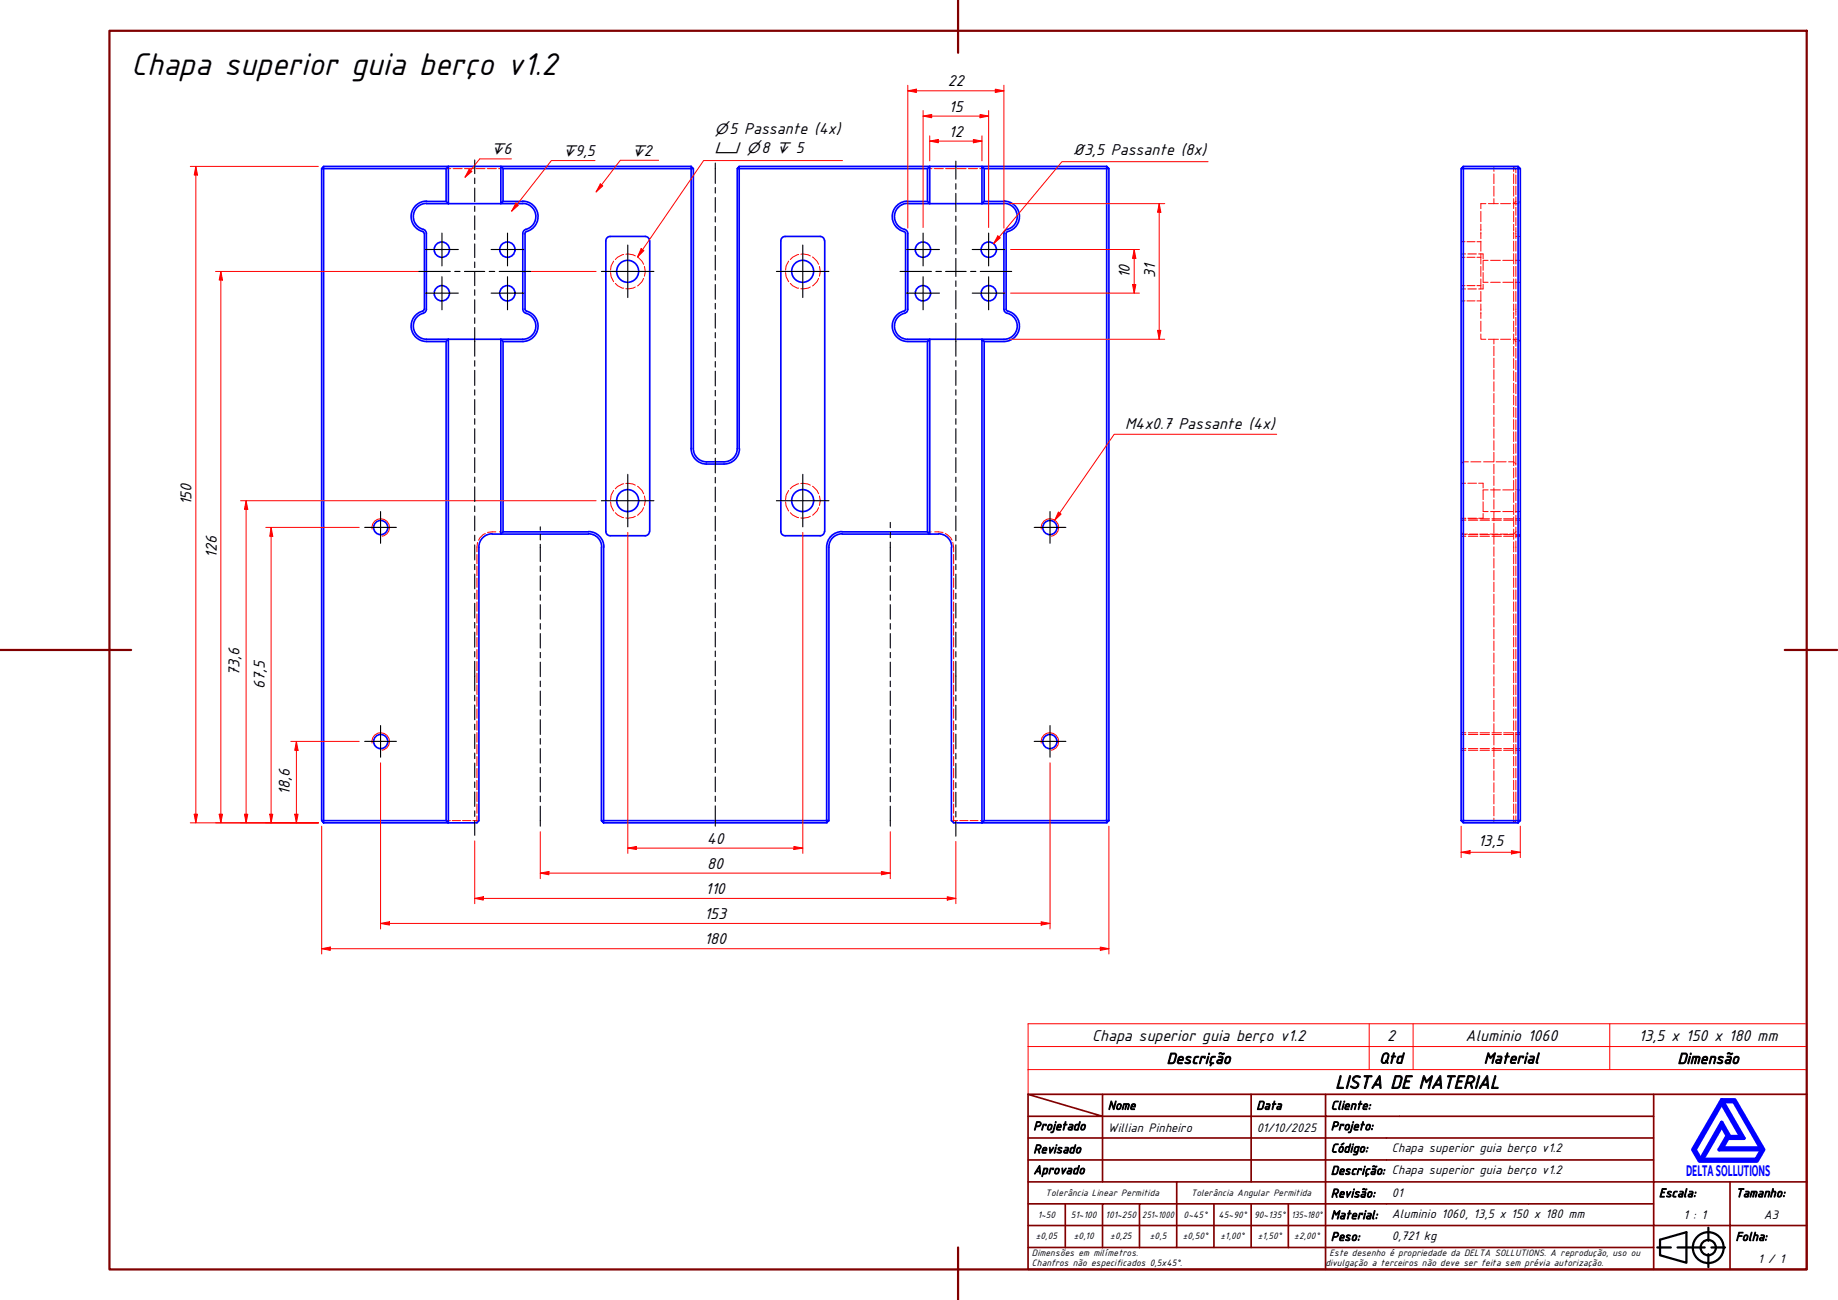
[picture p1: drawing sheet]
<svg xmlns="http://www.w3.org/2000/svg" width="420mm" height="297mm" viewBox="0 0 420 297" stroke-linecap="round" stroke-linejoin="round" font-family="sans-serif">
<!-- layer: Hidden (ABNT) -->
<g fill="none" stroke="#f00" stroke-width=".23">
<path d="M102 38.5h1.1M103.6 38.5h2.1M106.2 38.5h2.1M108.8 38.5h2.1M111.4 38.5h2.1M114 38.5h1M212 38.5h1M213.6 38.5h2M216.2 38.5h2M218.8 38.5h2.1M221.4 38.5h2.1M224 38.5h1"/>
<path d="M341.5 38v1.2M341.5 39.7v2.3M346 39.7v2.3M346.2 38.1l-.2-.1v1.2M346.3 38.3l.2 .2v1M346.5 40v2M140.3 59.7l-.6 1.1-.1 .9M142.6 58.2l-1.4 .6-.5 .5M143.1 58.1l1.6 .1 .5 .3M145.7 58.7l1 1 .4 .7M180.3 59.7l-.6 1.1-.1 .9M182.6 58.2l-1.4 .6-.5 .5"/>
<path d="M183.1 58.1l1.6 .1 .5 .3M185.7 58.7l1.1 1 .3 .7M334 58h1M334 58.8h.9M334 55.2h.9M335.3 58.8h1.9M335.3 55.2h1.9M335.5 58h2M337.6 58.8h.9M337.6 55.2h.9M338 58h1v1.1M338.5 48.3v2.4"/>
<path d="M338.5 51.2v1.6M338.5 53.1v1.4M338.5 55.1v2.3M338.5 58v2.3M339 59.6v2.2M339 59.5h1.2M339.7 46.5h-1.2v1.2M340.2 46.5h2.3M340.7 59.5h2.3M341.5 42.5v2.3M341.5 45.4v1.1M343 46.5h2.3"/>
<path d="M343.5 59.5h2.3M346 45.4v1.1l.2-.2M346 42.5v2.3M346 46.5v1.2M346 48.3v2.4M346 51.2v1.6M346 53.1v1.4M346 55.1v2.3M346 58v2.3M346.4 59.5h1.1M346.5 42.5v2M346.5 45v1.9"/>
<path d="M346.5 47.4v1.8M346.5 49.7v1.8M346.5 52v1.1M346.5 53.2v1.3M346.5 55.1v2.3M346.5 58v2.3M346.5 46l-.2 .2M346.5 54h.3M347.2 46.3l-.2 .2h-1.1M347.2 54h.3M347.5 46l-.2 .2M139.6 62.3l.1 .9 .6 1.2"/>
<path d="M140.7 64.8l.5 .5 1 .5h.4M145.2 65.6l-.5 .2-1.6 .2M147.1 63.6l-.4 .8-1 .9M147.3 60.9l.2 1.1-.2 1.1M179.6 62.3l.1 .9 .6 1.2M180.7 64.8l.5 .5 1 .5h.4M185.2 65.6l-.5 .2-1.6 .2M187.1 63.6l-.3 .8-1.1 .9M187.3 60.9l.2 1.1-.2 1.1M334 66h1M334 68.8h.9M334 65.3h.9"/>
<path d="M335.3 68.8h1.9M335.3 65.3h1.9M335.5 66h2M337.6 68.8h.9M337.6 65.3h.9M338.5 76.3v1.2h1.2M338.5 60.9v2.3M338.5 63.7v2.3M338.5 66.6v2.3M338.5 69.5v1.5M338.5 71.3v1.5M338.5 73.4v2.3"/>
<path d="M339 62.3v2.1M339 64.9v1.1h-1M339 64.5h1.2M340.2 77.5h2.3M340.7 64.5h2.3M341.5 77.5v1.1M341.5 79.1v2.2M343 77.5h2.3M343.5 64.5h2.3M345.9 77.5l1.3 .1M346 60.9v2.3M346 63.7v2.3"/>
<path d="M346 66.6v2.3M346 69.5v1.5M346 71.3v1.5M346 73.4v2.3M346 76.3v2.3M346 79.2v2.2M346 77.5l.2 .1M346.3 77.8l.2 .2M346.4 64.5h1.1M346.5 60.9v2.3M346.5 63.7v2.3M346.5 66.6v2.3"/>
<path d="M346.5 69.5v1.3M346.5 71v1.1M346.5 72.5v1.8M346.5 74.8v1.8M346.5 77.1v2M346.5 79.6v2.2M347.3 77.8l.2 .2M341.5 81.8v2.2M341.5 84.5v2.2M341.5 87.2v2.2M341.5 89.9v2.2M341.5 92.6v2.1"/>
<path d="M341.5 95.3v2.2M341.5 98v2.1M346 82v2.2M346 84.8v2.2M346 87.6v2.2M346 90.3v2.2M346 93.1v2.2M346 95.9v2.2M346 98.7v2.2M346.5 82.3v2.2M346.5 85.1v2.1M346.5 87.8v2.2"/>
<path d="M346.5 90.5v2.2M346.5 93.2v2.2M346.5 95.9v2.3M346.5 98.7v2.1M139.6 114.7l.1 .9 .6 1.2M140.3 112.1l-.6 1-.1 1.1M140.7 117.1l.5 .6 1.4 .6M142.6 110.5l-1.4 .7-.5 .5M143.1 110.5l1.6 .1 .5 .3M145.2 118l-.5 .2-1.6 .1M145.7 111.1l1 1 .4 .7M147.1 116l-.4 .8-1 .9"/>
<path d="M147.3 113.3l.2 1.1-.2 1.1M179.6 114.7l.1 .9 .6 1.2M180.3 112.1l-.6 1-.1 1.1M180.7 117.1l.5 .6 1.4 .6M182.6 110.5l-1.4 .7-.5 .5M183.1 110.5l1.6 .1 .5 .3M185.2 118l-.5 .2-1.6 .1M185.7 111.1l1.1 1 .3 .7M187.1 116l-.3 .8-1.1 .9M187.3 113.3l.2 1.1-.2 1.1M334 118.4h1M334 110.4h1"/>
<path d="M334 118.9h1.1M334 118.5h1.1M334.2 105.8l-.2 .2M335.5 118.4h2M335.5 110.4h2M335.7 105.5l-1.4 .1M335.7 118.9h2.1M335.7 118.5h2.1M336.2 105.5h2.3M338 110.4h1v1.1M338.3 118.9h2.2M338.3 118.5h2.2"/>
<path d="M339 112v2.2M339 114.7v2.1M339 117.3v1.1h-1M339 116.9h1.2M339 111.9h1.2M339.2 105.5h2.2M340.7 116.9h2.3M340.7 111.9h2.3M341.1 118.9h2.1M341.1 118.5h2.1M341.5 100.7v2.2M341.5 103.4v2.1"/>
<path d="M341.5 106.1v2.2M341.5 108.8v2.1M341.5 111.5v2.2M341.5 114.2v2.1M341.5 116.9v2.1M341.5 119.6v2.1M342 105.5h2.3M343.5 116.9h2.3M343.5 111.9h2.3M343.7 118.9h2.2M343.7 118.5h2.2M344.9 105.5l1.3 .1"/>
<path d="M346 101.5v2.2M346 104.2v2.2M346 107v2.2M346 109.8v2.2M346 112.6v2.2M346 115.4v2.2M346 118.1v2.2M346.3 105.8l.2 .2M346.4 116.9h1.1M346.4 111.9h1.1M346.5 118.9h1M346.5 118.5h1"/>
<path d="M346.5 101.4v2.2M346.5 104.1v2.2M346.5 106.9v2.1M346.5 109.5v2.2M346.5 112.3v2.1M346.5 115v2.1M346.5 117.7v2.2M109 126.7v2.1M109 129.3v2.3M109 132.1v2.1M109 134.8v2.2M109 137.5v2.2"/>
<path d="M109.2 123.9l-.2 2.2M110.9 121.9l-.5 .3-.7 .7-.3 .5M113.3 121.5l-1.9 .2M114.2 121.5h.8M212 121.5h.9M213.7 121.5l1.9 .2M216.1 121.9l1.3 1 .2 .5M217.8 123.9l.2 2.2M218 126.7v2.1M218 129.3v2.3M218 132.1v2.1M218 134.8v2.2"/>
<path d="M218 137.5v2.2M334 121.5l.2 .2M334 122.2h1.1M334 122.5h1.1M334.3 121.8l.2 .2h1M335.7 122.2h2.1M335.7 122.5h2.1M335.9 122h1.9M338.3 122h1.8M338.3 122.2h2.2M338.3 122.5h2.2M340.6 122h1.9"/>
<path d="M341.1 122.2h2.1M341.1 122.5h2.1M341.5 122.2v2.2M341.5 125v2.1M341.5 127.6v2.2M341.5 130.4v2.1M341.5 133v2.2M341.5 135.7v2.2M341.5 138.4v2.2M342.9 122h1.8M343.7 122.2h2.2M343.7 122.5h2.2"/>
<path d="M346 120.9v2.3M346 123.8v2.3M346 126.7v2.1M346 129.3v2.3M346 132.1v2.1M346 134.8v2.2M346 137.5v2.2M346.2 121.8l-.2 .2h-.9M346.5 122.2h1M346.5 122.5h1M346.5 121.5l-.2 .2M346.5 120.4v2.5"/>
<path d="M346.5 123.6v2.5M346.5 126.7v2.1M346.5 129.3v2.3M346.5 132.1v2.1M346.5 134.8v2.2M346.5 137.5v2.2M346.5 122.4h.3M347.2 122.4h.3M109 140.3v2.1M109 142.9v2.2M109 145.7v2.1M109 148.4v2.1"/>
<path d="M109 151.1v2.2M109 153.8v2.2M109 156.5v2.2M109 159.2v2.2M218 140.3v2.1M218 142.9v2.2M218 145.7v2.1M218 148.4v2.1M218 151.1v2.2M218 153.8v2.2M218 156.5v2.2M218 159.2v2.2"/>
<path d="M341.5 141.1v2.1M341.5 143.8v2.2M341.5 146.5v2.1M341.5 149.2v2.2M341.5 151.9v2.1M341.5 154.6v2.2M341.5 157.3v2.1M346 140.3v2.1M346 142.9v2.2M346 145.7v2.1M346 148.4v2.1M346 151.1v2.2"/>
<path d="M346 153.8v2.2M346 156.5v2.2M346 159.2v2.2M346.5 140.3v2.1M346.5 142.9v2.2M346.5 145.7v2.1M346.5 148.4v2.1M346.5 151.1v2.2M346.5 153.8v2.2M346.5 156.5v2.2M346.5 159.2v2.2M109 162v2.1"/>
<path d="M109 164.7v2.2M109 167.4v2.2M109 170.1v2.2M109 172.8v2.2M109 175.6v2.1M109 178.3v2.2M218 162v2.1M218 164.7v2.2M218 167.4v2.2M218 170.1v2.2M218 172.8v2.2M218 175.6v2.1"/>
<path d="M218 178.3v2.2M334 171.1h1.1M334 167.8h1.1M334 171.4h1.1M334 167.4h1.1M335.7 171.1h2.1M335.7 167.8h2.1M335.7 171.4h2.1M335.7 167.4h2.1M338.3 171.1h2.2M338.3 167.8h2.2M338.3 171.4h2.2"/>
<path d="M338.3 167.4h2.2M341.1 171.1h2.1M341.1 167.8h2.1M341.1 171.4h2.1M341.1 167.4h2.1M341.5 160v2.2M341.5 162.7v2.1M341.5 165.3v2.2M341.5 168.1v2.1M341.5 170.7v2.2M341.5 173.5v2.1M341.5 176.1v2.2"/>
<path d="M341.5 178.9v2.1M343.7 171.1h2.2M343.7 167.8h2.2M343.7 171.4h2.2M343.7 167.4h2.2M346 162v2.1M346 164.7v2.2M346 167.4v2.2M346 170.1v2.2M346 172.8v2.2M346 175.6v2.1M346 178.3v2.2"/>
<path d="M346.5 171.1h1M346.5 167.8h1M346.5 171.4h1M346.5 167.4h1M346.5 162v2.1M346.5 164.7v2.2M346.5 167.4v2.2M346.5 170.1v2.2M346.5 172.8v2.2M346.5 175.6v2.1M346.5 178.3v2.2M102 187.5h.9"/>
<path d="M103.4 187.5h1.9M105.7 187.5h1.9M108.1 187.5h1.1M109 181v2.2M109 183.7v2.2M109 186.4v1.3M109 187.8v.2M109.3 187.5h.2M217.5 187.5h.2M217.9 187.5l.1 .2M218 181v2.2M218 183.7v2.2"/>
<path d="M218 186.4v1.1h.9M218 187.8v.2M219.4 187.5h1.9M221.7 187.5h1.9M224.1 187.5h.9M341.5 181.5v2.2M341.5 184.3v2.1M341.5 186.9v1.1M346 181v2.2M346 183.7v2.2M346 186.4v1.3M346 187.8v.2l.2-.2"/>
<path d="M346.5 186.4v1.1l-.2 .2M346.5 181v2.2M346.5 183.7v2.2"/>
</g>
<!-- layer: Visible (ABNT) -->
<g fill="none" stroke="#00f" stroke-width=".38">
<path d="M73.5 38.5v149M74 38v.5h-.5zM74 38h40.5v8.5l.5-.5M102 38.5v7.5l.5 .5v-8.5l-.5 .5h-28v149h28M115 38.5h43v64a3.5 3.5 0 0 0 3.5 3.5h4a3.5 3.5 0 0 0 3.5-3.5M115 38.5v7.5M158 38l.5 .5h-.5zM158 38h-43.5l.5 .5M158.5 38.5v64a3 3 0 0 0 3 3h4a3 3 0 0 0 3-3v-64M169 38v.5h-.5zM169 38.5h43l.5-.5v8.5l-.5-.5v-7.5M169 38h84"/>
<path d="M169 38.5v64M225 38.5h28v149h-28M253 38l.5 .5h-.5zM253.5 38.5v149M334 38.5l.5-.5v.5zM334 38.5v149l.5 .5v-.5h-.5M334.5 38.5v149h12.5v-149M334.5 38h12.5M334.5 38.5h12.5M347 38l.5 .5h-.5zM347.5 38.5v149M96.6 52.9l.4 .5"/>
<path d="M97 53.4v17.3M97.5 46.5h22M97.5 46h4.5M97.5 46a3.5 3.5 0 0 0-3.5 3 3.5 3.5 0 0 0 2.6 3.9M115 46h4.5M119.5 46.5a3.1 3.1 0 0 1 3 2.8 3.1 3.1 0 0 1-2.6 3.2l-.4 .9v17.2a1.28 1.28 0 0 0 1.3 1.2 3 3 0 0 1 1.6 3.4 3 3 0 0 1-2.9 2.3h-22a3.1 3.1 0 0 1-3-2.8 3.1 3.1 0 0 1 2.5-3.3l.5-.8v-17.2a1.27 1.27 0 0 0-1.3-1.2 3 3 0 0 1-1.6-3.4 3 3 0 0 1 2.9-2.3M119.5 46a3.6 3.6 0 0 1 3.5 3.2 3.6 3.6 0 0 1-2.8 3.8l-.2 .4v17.3l.2 .3a3.6 3.6 0 0 1 2.8 3.8 3.6 3.6 0 0 1-3.5 3.2h-4.5M148.5 55a.99 .99 0 0 0-1-1h-8a.98 .98 0 0 0-1 1v66.4M148.5 55v66.4M188.5 55a.98 .98 0 0 0-1-1h-8a.99 .99 0 0 0-1 1v66.4M188.5 55v66.4M206.7 52.9l.3 .5v17.2l-.3 .5"/>
<path d="M206.8 52.4a.99 .99 0 0 1 .7 1v17.2a.98 .98 0 0 1-.7 1M207.5 46a3.5 3.5 0 0 0-3.5 3 3.5 3.5 0 0 0 2.6 3.9M207.5 46.5a3 3 0 0 0-3 2.6 3 3 0 0 0 2.2 3.3M207.5 46.5h22M207.5 46h4.5M225 46v-7.5l-.5-.5v8.5l.5-.5h4.5M229.5 46.5a3.1 3.1 0 0 1 3 2.8 3.1 3.1 0 0 1-2.6 3.2l-.4 .9v17.2a.96 .96 0 0 0 .8 1 3 3 0 0 1 2.2 3.3 3 3 0 0 1-3 2.6h-22a3 3 0 0 1-3-2.6 3 3 0 0 1 2.2-3.3M229.5 46a3.5 3.5 0 0 1 3.5 3 3.5 3.5 0 0 1-2.6 3.9M230.4 52.9l-.4 .5v17.3l.4 .4M96.6 71.1a3.5 3.5 0 0 0-2.6 3.8 3.5 3.5 0 0 0 3.5 3.1h4.5l.5-.5v110.5h6.5l.5-.5v-62.5M97 70.6l-.4 .5M102 78v109.5"/>
<path d="M206.6 71.1a3.5 3.5 0 0 0-2.6 3.8 3.5 3.5 0 0 0 3.5 3.1h4.5M212 78l.5-.5v44.5h2M212 78v43.5M224.5 77.5l.5 .5v109.5l-.5 .5zM230.4 71.1a3.5 3.5 0 0 1 2.6 3.8 3.5 3.5 0 0 1-3.5 3.1h-4.5M112.5 122a3 3 0 0 0-3 3M112.5 122h22M115 121.5v-43.5l-.5-.5v44.5l.5-.5h19.5M134.5 122a3 3 0 0 1 3 3M134.5 121.5a3.5 3.5 0 0 1 3.5 3.5M137.5 125v62.5M138 125v62.5h51.5l-.5 .5v-63"/>
<path d="M138.5 121.4a.99 .99 0 0 0 1 1h8a.98 .98 0 0 0 1-1M178.5 121.4a.99 .99 0 0 0 1 1h8a.98 .98 0 0 0 1-1M189.5 125v62.5M192.5 122a3 3 0 0 0-3 3M192.5 121.5a3.5 3.5 0 0 0-3.5 3.5M192.5 121.5h19.5M212 121.5l.5 .5h-20M214.5 122a3 3 0 0 1 3.1 3M217.5 125v62.5l.5 .5h35M73.5 187.5h.5v.5zM102 187.5l.5 .5h-28.5M137.5 187.5h.5v.5z"/>
<path d="M138 188h51M253 187.5h.5l-.5 .5zM334.5 188h12.5M347 187.5h.5l-.5 .5z"/>
<circle cx="101" cy="57" r="1.75"/>
<circle cx="116" cy="57" r="1.75"/>
<circle cx="211" cy="57" r="1.75"/>
<circle cx="226" cy="57" r="1.75"/>
<circle cx="101" cy="67" r="1.75"/>
<circle cx="116" cy="67" r="1.75"/>
<circle cx="143.5" cy="62" r="2.51"/>
<circle cx="183.5" cy="62" r="2.51"/>
<circle cx="211" cy="67" r="1.75"/>
<circle cx="226" cy="67" r="1.75"/>
<circle cx="143.5" cy="114.4" r="2.51"/>
<circle cx="183.5" cy="114.4" r="2.51"/>
<circle cx="87" cy="120.5" r="1.62"/>
<circle cx="240" cy="120.5" r="1.62"/>
<circle cx="87" cy="169.4" r="1.62"/>
<circle cx="240" cy="169.4" r="1.62"/>
</g>
<!-- layer: Visible Narrow (ABNT) -->
<path d="M85.1 120.9a2 2 0 0 1 1.6-2.3 2 2 0 0 1 2.3 1.6 2 2 0 0 1-1.6 2.3M238 120.9a2 2 0 0 1 1.7-2.3 2 2 0 0 1 2.3 1.6 2 2 0 0 1-1.7 2.3M85.1 169.8a2 2 0 0 1 1.6-2.3 2 2 0 0 1 2.3 1.6 2 2 0 0 1-1.6 2.3M238 169.8a2 2 0 0 1 1.7-2.3 2 2 0 0 1 2.3 1.6 2 2 0 0 1-1.7 2.3" fill="none" stroke="#f00" stroke-width=".23"/>
<path d="M235 239.1h178v-5.2h-178v10.5M313 233.9v10.5M323 233.9v10.5M368 233.9v10.5M413 239.1v5.3h-178M235 244.4v5.6h178v-5.6" fill="none" stroke="#f00" stroke-width=".23"/>
<!-- layer: Borda A3/A4 (ABNT) -->
<path d="M25 7h388v283.1h-388zM219 0v12.1M0 148.5h30M408 148.5h12M219 285v12" fill="none" stroke="#800000" stroke-width=".51"/>
<path d="M393.6 257.3l1.2 2.2-1.8 3.2h9.7l-1.3 2.2h-12.2zM393.6 252.1l4.4 7.6h-2.6l-1.8-3.2-4.9 8.4-1.2-2.2zM393.6 251.3h3l6.6 11.4-1.6 2.6h-13.1l-1.5-2.6zM393.8 251.7h2.6l6.1 10.6h-8.8l1.3-2.2h3.7zM395 259.7h.2l-.1 .2z" fill="none" stroke="#00f" stroke-width=".83"/>
<!-- layer: 0 -->
<path d="M388.5 265.3h13.1" fill="none" stroke="#000" stroke-width=".23"/>
<g fill="none" stroke="#800000" stroke-width=".38">
<path d="M235 250l17 5.1h-17M235 250h178v40.1h-178zM252 255.1h34v4.9h17M252 255.1v15M252 250v5.1M286 250v5.1h17v4.9M303 250v5.1h75M378 250v20.1h-143M235 260h51v10.1M235 275.1h17M243.5 275.1v9.9M260.5 275.1h-8.5v9.9"/>
<path d="M269 270.1v14.9h-8.5M277.5 275.1v9.9h-8.5M286 275.1v9.9h8.5M294.5 275.1v9.9M303 275.1h-42.5v9.9M303 260v5h-68M303 275.1v9.9h75M303 260h75M303 275.1h75M378 265h-75v10.1M395.5 270.1v9.9h17.5M413 270.1h-35v9.9h17.5v10.1"/>
<path d="M235 285h25.5M235 280h143v10.1M277.5 285h8.5M294.5 285h8.5v5.1"/>
</g>
<g fill="none" stroke="#000" stroke-width=".51">
<path d="M378.8 285h3.2M379.5 283.3l6-1.8v7l-6-1.7zM383.5 285h6.2M390.5 280.5v3M390.5 286.6v2.9M391.2 285h3.1"/>
<circle cx="390.5" cy="285.1" r="3.5"/>
<circle cx="390.5" cy="285.1" r="1.75"/>
</g>
<path d="M44.8 38v2" fill="none" stroke="#f00" stroke-width=".23"/>
<path d="M44.8 38l.3 2h-.7z" fill="#f00"/>
<path d="M44.8 38l.3 2h-.7zM44.8 186v2" fill="none" stroke="#f00" stroke-width=".23"/>
<path d="M44.4 186h.7l-.3 2z" fill="#f00"/>
<path d="M43.5 38h29.3M44.8 40v146M43.5 188h29.3M44.4 186h.7l-.3 2zM73.5 216.8h2" fill="none" stroke="#f00" stroke-width=".23"/>
<path d="M73.5 216.8l2-.4v.8z" fill="#f00"/>
<path d="M73.5 216.8l2-.4v.8zM251.5 216.8h2" fill="none" stroke="#f00" stroke-width=".23"/>
<path d="M251.5 216.4l2 .4-2 .4z" fill="#f00"/>
<path d="M67.8 186v2M73.5 188.8v29.2M253.5 188.8v29.2M75.5 216.8h176M251.5 216.4l2 .4-2 .4z" fill="none" stroke="#f00" stroke-width=".23"/>
<!-- layer: Linha de centro (ISO) -->
<g fill="none" stroke="#000" stroke-width=".25">
<path d="M163.5 37.3v4.6M163.5 42.8v1.3M163.5 45.1v3.4M163.5 49.5v1.2M163.5 51.7v3.4M163.5 56.1v1.3M163.5 58.3v3.4M163.5 62.7v1.3M163.5 65v3.4M163.5 69.3v1.3M163.5 71.6v3.4M163.5 76v1.2"/>
<path d="M163.5 78.2v3.4M163.5 82.6v1.3M163.5 84.8v3.4M163.5 89.2v1.3M163.5 91.5v3.4M163.5 95.8v1.3M163.5 98.1v3.4M163.5 102.5v1.2M163.5 104.7v3.4M163.5 109.1v1.2M163.5 111.3v3.4M163.5 115.7v1.3"/>
<path d="M163.5 118v3.3M163.5 122.3v1.3M163.5 124.6v3.3M163.5 129v1.2M163.5 131.2v3.3M163.5 135.6v1.2M163.5 137.8v3.3M163.5 142.2v1.2M163.5 144.4v3.4M163.5 148.8v1.2M163.5 151.1v3.3M163.5 155.4v1.2"/>
<path d="M163.5 157.7v3.3M163.5 162v1.3M163.5 164.3v3.3M163.5 168.6v1.3M163.5 170.9v3.4M163.5 175.2v1.3M163.5 177.5v3.4M163.5 181.9v1.2M163.5 184.1v4.7"/>
</g>
<!-- layer: Marca de centro (ISO) -->
<g fill="none" stroke="#000" stroke-width=".25">
<path d="M97.3 57h7.5M101 53.3v7.5M112.3 57h7.5M116 53.3v7.5M143.5 56v12M183.5 56v12M207.3 57h7.5M211 53.3v7.5M222.2 57h7.5M226 53.3v7.5M97.3 67h7.5M101 63.2v7.6"/>
<path d="M112.3 67h7.5M116 63.2v7.6M137.5 62h12M177.5 62h12M207.3 67h7.5M211 63.2v7.6M222.2 67h7.5M226 63.2v7.6M87 116.9v7.2M137.5 114.4h12M143.5 108.4v12M177.5 114.4h12"/>
<path d="M183.5 108.4v12M240 116.9v7.2M83.4 120.5h7.2M236.4 120.5h7.2M83.4 169.4h7.2M87 165.8v7.2M236.4 169.4h7.2M240 165.8v7.2"/>
</g>
<path d="M67.4 186h.7l-.3 2z" fill="#f00"/>
<path d="M67.8 169.4v2M67.4 186h.7l-.3 2z" fill="none" stroke="#f00" stroke-width=".23"/>
<path d="M67.8 169.4l.3 2h-.7z" fill="#f00"/>
<path d="M66.5 169.4h15.6M67.8 169.4l.3 2h-.7zM67.8 171.4v14.6M62 186v2M66.5 188h6.3" fill="none" stroke="#f00" stroke-width=".23"/>
<path d="M61.7 186h.7l-.4 2z" fill="#f00"/>
<path d="M62 120.5v2M61.7 186h.7l-.4 2z" fill="none" stroke="#f00" stroke-width=".23"/>
<path d="M62 120.5l.4 2h-.7z" fill="#f00"/>
<path d="M60.8 120.5h21.3M62 120.5l.4 2h-.7zM62 122.5v63.5M56.3 186v2M60.8 188h12" fill="none" stroke="#f00" stroke-width=".23"/>
<path d="M55.9 186h.7l-.3 2z" fill="#f00"/>
<path d="M56.3 114.4v2M55.9 186h.7l-.3 2z" fill="none" stroke="#f00" stroke-width=".23"/>
<path d="M56.3 114.4l.3 2h-.7z" fill="#f00"/>
<path d="M55 114.4h53.4M56.3 114.4l.3 2h-.7zM56.3 116.4v69.6M108.6 114.4h27.7M50.5 186v2M55 188h17.8" fill="none" stroke="#f00" stroke-width=".23"/>
<path d="M50.1 186h.8l-.4 2z" fill="#f00"/>
<path d="M50.5 62v2M50.1 186h.8l-.4 2z" fill="none" stroke="#f00" stroke-width=".23"/>
<path d="M50.5 62l.4 2h-.8z" fill="#f00"/>
<path d="M49.3 62h46.5M50.5 62l.4 2h-.8zM50.5 64v122M121.3 62h15M49.3 188h23.5M143.5 193.8h2" fill="none" stroke="#f00" stroke-width=".23"/>
<!-- layer: Linha de centro (ISO) -->
<g fill="none" stroke="#000" stroke-width=".25">
<path d="M108.5 36.6v3.1M218.5 36.8v4.1M108.5 40.7v1.3M108.5 43v3.1M108.5 47.1v1.2M108.5 49.3v3.2M108.5 53.5v1.2M108.5 55.7v3.2M108.5 59.9v1.2M218.5 42v1.2M218.5 44.2v4.2M218.5 49.4v1.2"/>
<path d="M218.5 51.6v4.2M218.5 56.8v1.2M218.5 59v4.2M95.8 62h7.1M103.9 62h1.3M106.2 62h4.6M108.5 62.1v3.2M108.5 66.2v1.3M108.5 68.5v3.1M108.5 72.6v1.3M108.5 74.9v6.5M111.8 62h1.3"/>
<path d="M114.1 62h7.2M205.7 62h7.2M213.9 62h1.3M216.2 62h4.7M218.5 64.2v1.3M218.5 66.4v4.2M218.5 71.6v1.2M218.5 73.8v7.6M221.9 62h1.2M224.1 62h7.2M108.5 82.4v1.3M108.5 84.6v3.5"/>
<path d="M108.5 89.1v1.2M108.5 91.3v3.4M108.5 95.7v1.3M108.5 98v3.3M218.5 82.4v1.3M218.5 84.6v3.5M218.5 89.1v1.2M218.5 91.3v3.4M218.5 95.7v1.3M218.5 98v3.3M108.5 102.3v1.3M108.5 104.6v3.4"/>
<path d="M108.5 109v1.2M108.5 111.2v3.4M108.5 115.6v1.3M108.5 117.9v3.4M203.5 119.4v1.2M218.5 102.3v1.3M218.5 104.6v3.4M218.5 109v1.2M218.5 111.2v3.4M218.5 115.6v1.3M218.5 117.9v3.4M108.5 122.3v1.3"/>
<path d="M108.5 124.5v3.4M108.5 129v1.2M108.5 131.2v3.3M108.5 135.6v1.2M108.5 137.8v3.4M123.5 120.4v.7M123.5 122.1v1.3M123.5 124.4v3.9M123.5 129.3v1.3M123.5 131.6v3.3M123.5 135.9v1.2M123.5 138.2v3.3"/>
<path d="M203.5 121.6v1.3M203.5 123.9v4.4M203.5 129.3v1.3M203.5 131.6v3.3M203.5 135.9v1.2M203.5 138.2v3.3M218.5 122.3v1.3M218.5 124.5v3.4M218.5 129v1.2M218.5 131.2v3.3M218.5 135.6v1.2M218.5 137.8v3.4"/>
<path d="M108.5 142.2v1.3M108.5 144.4v3.5M108.5 148.9v1.2M108.5 151.1v6.7M108.5 158.9v1.2M123.5 142.5v1.2M123.5 144.8v3.3M123.5 149.1v1.2M123.5 151.3v3.3M123.5 155.6v1.3M123.5 157.9v3.3M203.5 142.5v1.2"/>
<path d="M203.5 144.8v3.3M203.5 149.1v1.2M203.5 151.3v3.3M203.5 155.6v1.3M203.5 157.9v3.3M218.5 142.2v1.3M218.5 144.4v3.5M218.5 148.9v1.2M218.5 151.1v6.8M218.5 158.9v1.2M108.5 161.1v3.4M108.5 165.5v1.2"/>
<path d="M108.5 167.8v3.3M108.5 172.1v1.2M108.5 174.4v3.3M108.5 178.7v1.2M123.5 162.2v1.2M123.5 164.5v3.3M123.5 168.8v1.2M123.5 171.1v3.3M123.5 175.4v1.2M123.5 177.6v3.4M203.5 162.2v1.2M203.5 164.5v3.3"/>
<path d="M203.5 168.8v1.2M203.5 171.1v3.3M203.5 175.4v1.2M203.5 177.6v3.4M218.5 161.1v3.4M218.5 165.5v1.2M218.5 167.8v3.3M218.5 172.1v1.3M218.5 174.4v3.4M218.5 178.8v1.2M108.5 181v3.3M108.5 185.3v1.2"/>
<path d="M108.5 187.6v3.3M123.5 181.9v1.3M123.5 184.2v4.6M203.5 181.9v1.3M203.5 184.2v4.6M218.5 181v3.4M218.5 185.4v1.3M218.5 187.6v3.5"/>
</g>
<path d="M143.5 193.8l2-.4v.7z" fill="#f00"/>
<path d="M143.5 193.8l2-.4v.7zM181.5 193.8h2" fill="none" stroke="#f00" stroke-width=".23"/>
<path d="M181.5 193.4l2 .4-2 .3z" fill="#f00"/>
<path d="M143.5 121.7v73.3M183.5 121.7v73.3M123.5 199.5h2M145.5 193.8h36M181.5 193.4l2 .4-2 .3z" fill="none" stroke="#f00" stroke-width=".23"/>
<path d="M123.5 199.5l2-.4v.8z" fill="#f00"/>
<path d="M123.5 199.5l2-.4v.8zM201.5 199.5h2" fill="none" stroke="#f00" stroke-width=".23"/>
<path d="M201.5 199.1l2 .4-2 .4z" fill="#f00"/>
<path d="M123.5 190v10.8M125.5 199.5h76M201.5 199.1l2 .4-2 .4zM203.5 190v10.8M108.5 205.3h2" fill="none" stroke="#f00" stroke-width=".23"/>
<path d="M108.5 205.3l2-.4v.8z" fill="#f00"/>
<path d="M108.5 205.3l2-.4v.8zM216.5 205.3h2" fill="none" stroke="#f00" stroke-width=".23"/>
<path d="M216.5 204.9l2 .4-2 .4z" fill="#f00"/>
<path d="M108.5 192.1v14.4M218.5 192.3v14.2M110.5 205.3h106M216.5 204.9l2 .4-2 .4zM238 211h2" fill="none" stroke="#f00" stroke-width=".23"/>
<path d="M238 210.6l2 .4-2 .4z" fill="#f00"/>
<path d="M87 211h2M238 210.6l2 .4-2 .4z" fill="none" stroke="#f00" stroke-width=".23"/>
<path d="M87 211l2-.4v.8z" fill="#f00"/>
<path d="M259.3 57v2M87 174.3v38M240 174.3v38M87 211l2-.4v.8zM89 211h149" fill="none" stroke="#f00" stroke-width=".23"/>
<path d="M259.3 57l.4 2h-.8z" fill="#f00"/>
<path d="M259.3 57l.4 2h-.8zM259.3 65v2" fill="none" stroke="#f00" stroke-width=".23"/>
<path d="M258.9 65h.8l-.4 2z" fill="#f00"/>
<path d="M211 26.5h2M231 57h29.5M259.3 59v6M231 67h29.5M258.9 65h.8l-.4 2z" fill="none" stroke="#f00" stroke-width=".23"/>
<path d="M211 26.5l2-.4v.8z" fill="#f00"/>
<path d="M211 26.5l2-.4v.8zM224 26.5h2" fill="none" stroke="#f00" stroke-width=".23"/>
<path d="M224 26.1l2 .4-2 .4z" fill="#f00"/>
<path d="M211 25.3v26.7M212.5 32.2h2M213 26.5h11M224 26.1l2 .4-2 .4zM226 25.3v26.7" fill="none" stroke="#f00" stroke-width=".23"/>
<path d="M212.5 32.2l2-.3v.7z" fill="#f00"/>
<path d="M212.5 32.2l2-.3v.7zM222.5 32.2h2" fill="none" stroke="#f00" stroke-width=".23"/>
<path d="M222.5 31.9l2 .3-2 .4z" fill="#f00"/>
<path d="M207.5 20.8h2M212.5 31v5.8M214.5 32.2h8M222.5 31.9l2 .3-2 .4zM224.5 31v5.8" fill="none" stroke="#f00" stroke-width=".23"/>
<path d="M207.5 20.8l2-.4v.7z" fill="#f00"/>
<path d="M207.5 20.8l2-.4v.7zM227.5 20.8h2" fill="none" stroke="#f00" stroke-width=".23"/>
<path d="M227.5 20.4l2 .4-2 .3z" fill="#f00"/>
<path d="M207.5 19.5v32.6M229.5 19.5v32.6M209.5 20.8h18M227.5 20.4l2 .4-2 .3zM265 46.5v2" fill="none" stroke="#f00" stroke-width=".23"/>
<path d="M265 46.5l.4 2h-.8z" fill="#f00"/>
<path d="M265 46.5l.4 2h-.8zM265 75.5v2" fill="none" stroke="#f00" stroke-width=".23"/>
<path d="M264.6 75.5h.8l-.4 2z" fill="#f00"/>
<path d="M230.8 46.5h35.5M265 48.5v27M230.8 77.5h35.5M264.6 75.5h.8l-.4 2z" fill="none" stroke="#f00" stroke-width=".23"/>
<path d="M228.4 54.2l-1.3 1.5" fill="none" stroke="#f00" stroke-width=".23"/>
<path d="M228.1 53.9l.6 .4-1.6 1.4z" fill="#f00"/>
<path d="M276.2 36.9h-33.4l-14.4 17.3M146.9 57.1l-1.2 1.6M228.1 53.9l.6 .4-1.6 1.4z" fill="none" stroke="#f00" stroke-width=".23"/>
<path d="M146.6 56.8l.6 .5-1.5 1.4z" fill="#f00"/>
<path d="M192.6 36.7h-31.8l-13.9 20.4M146.6 56.8l.6 .5-1.5 1.4zM242.3 117.2l-1.2 1.7" fill="none" stroke="#f00" stroke-width=".23"/>
<path d="M241.9 117l.7 .5-1.5 1.4z" fill="#f00"/>
<path d="M291.8 99.2h-37.1l-12.4 18M241.9 117l.7 .5-1.5 1.4z" fill="none" stroke="#f00" stroke-width=".23"/>
<path d="M334 194.7h2" fill="none" stroke="#f00" stroke-width=".23"/>
<path d="M334 194.7l2-.3v.7z" fill="#f00"/>
<path d="M334 194.7l2-.3v.7zM345.5 194.7h2" fill="none" stroke="#f00" stroke-width=".23"/>
<path d="M345.5 194.4l2 .3-2 .4z" fill="#f00"/>
<path d="M334 188.8v7.1M336 194.7h9.5M345.5 194.4l2 .3-2 .4zM347.5 188.8v7.1" fill="none" stroke="#f00" stroke-width=".23"/>
<path d="M107.6 38.9l-1.3 1.6" fill="none" stroke="#f00" stroke-width=".23"/>
<path d="M107.3 38.7l.6 .5-1.6 1.3z" fill="#f00"/>
<path d="M107.3 38.7l.6 .5-1.6 1.3zM108.4 37.9l-.8 1M116.9 36.3h-7.2l-1.1 1.3M118.2 46.7l-1.2 1.5" fill="none" stroke="#f00" stroke-width=".23"/>
<path d="M117.9 46.4l.6 .5-1.5 1.3z" fill="#f00"/>
<path d="M136 36.7h-10l-7.8 10M117.9 46.4l.6 .5-1.5 1.3zM137.5 42.3l-1.2 1.6" fill="none" stroke="#f00" stroke-width=".23"/>
<path d="M137.2 42l.6 .5-1.5 1.4z" fill="#f00"/>
<path d="M150.6 36.6h-8.8l-4.3 5.7M137.2 42l.6 .5-1.5 1.4z" fill="none" stroke="#f00" stroke-width=".23"/>
<text font-size="7.7" x="30" y="17.1">Chapa superior guia berço v1.2</text>
<text font-size="4.6" x="305.2" y="248.7">LISTA DE MATERIAL</text>
<g font-size="3.9">
<text x="216.7" y="19.7">22</text>
<text x="216.9" y="25.5">15</text>
<text x="216.9" y="31.3">12</text>
<text x="245.2" y="35.5">Ø3,5 Passante (8x)</text>
<text x="258.3" y="63.5" transform="rotate(-90 258.3 63.5)">10</text>
<text x="264" y="63.5" transform="rotate(-90 264 63.5)">31</text>
<text x="257.2" y="98">M4x0.7 Passante (4x)</text>
<text x="43.8" y="115.5" transform="rotate(-90 43.8 115.5)">150</text>
<text x="49.5" y="127.5" transform="rotate(-90 49.5 127.5)">126</text>
<text x="54.7" y="154.4" transform="rotate(-90 54.7 154.4)">73,6</text>
<text x="60.5" y="157.5" transform="rotate(-90 60.5 157.5)">67,5</text>
<text x="66.2" y="181.7" transform="rotate(-90 66.2 181.7)">18,6</text>
<text x="161.5" y="192.8">40</text>
<text x="337.9" y="193.2">13,5</text>
<text x="161.7" y="198.5">80</text>
<text x="161" y="210">153</text>
<text x="161.3" y="204.3">110</text>
<text x="161" y="215.8">180</text>
<text x="249.7" y="237.8">Chapa superior guia berço v1.2</text>
<text x="317.1" y="237.8">2</text>
<text x="335" y="237.8">Aluminio 1060</text>
<text x="374.6" y="237.8">13,5 x 150 x 180 mm</text>
</g>
<g font-size="3.8">
<text x="266.7" y="243.1">Descrição</text>
<text x="315.3" y="243">Qtd</text>
<text x="339.2" y="243">Material</text>
<text x="383.5" y="243.1">Dimensão</text>
</g>
<text font-size="3.8" fill="#00f" x="385.4" y="268.8">DELTASOLLUTIONS</text>
<g font-size="3.4">
<text x="112.2" y="35.2">↧6</text>
<text x="128.6" y="35.7">↧9,5</text>
<text x="144.3" y="35.5">↧2</text>
<text x="163.4" y="30.7">⌀5 Passante (4x)</text>
<text x="163.4" y="35">⌴ ⌀8 ↧ 5</text>
</g>
<g font-size="3">
<text x="253.2" y="253.5">Nome</text>
<text x="287.2" y="253.5">Data</text>
<text x="304.2" y="253.5">Cliente:</text>
<text x="236.2" y="263.5">Revisado</text>
<text x="236.2" y="258.2">Projetado</text>
<text x="253.2" y="258.6">Willian Pinheiro</text>
<text x="287.3" y="258.6">01/10/2025</text>
<text x="304.2" y="263.3">Código:</text>
<text x="304.2" y="258.2">Projeto:</text>
<text x="318.1" y="263.3">Chapa superior guia berço v1.2</text>
<text x="236.2" y="268.3">Aprovado</text>
<text x="304.2" y="268.4">Descrição: Chapa superior guia berço v1.2</text>
<text x="304.2" y="273.6">Revisão:</text>
<text x="318.1" y="273.5">01</text>
<text x="379.2" y="273.5">Escala:</text>
<text x="396.7" y="273.5">Tamanho:</text>
<text x="304.2" y="278.6">Material:</text>
<text x="318.1" y="278.4">Aluminio 1060, 13,5 x 150 x 180 mm</text>
<text x="384.8" y="278.6">1 : 1</text>
<text x="403.2" y="278.6">A3</text>
<text x="304.2" y="283.5">Peso:</text>
<text x="318.1" y="283.3">0,721 kg</text>
<text x="396.7" y="283.5">Folha:</text>
<text x="401.9" y="288.5">1 / 1</text>
</g>
<g font-size="2.3">
<text x="239" y="273.4">Tolerância Linear Permitida</text>
<text x="272.3" y="273.2">Tolerância Angular Permitida</text>
<text x="237.2" y="278.3">1~50</text>
<text x="244.8" y="278.3">51~100</text>
<text x="252.7" y="278.3">101~250</text>
<text x="261.1" y="278.3">251~1000</text>
<text x="270.6" y="278.3">0~45°</text>
<text x="278.5" y="278.3">45~90°</text>
<text x="286.7" y="278.3">90~135°</text>
<text x="295.2" y="278.3">135~180°</text>
<text x="235.9" y="287.1">Dimensões em milímetros.</text>
<text x="236.8" y="283.1">±0,05</text>
<text x="245.5" y="283.1">±0,10</text>
<text x="253.8" y="283.1">±0,25</text>
<text x="262.8" y="283.1">±0,5</text>
<text x="270.4" y="283.1">±0,50°</text>
<text x="279" y="283.1">±1,00°</text>
<text x="287.5" y="283.1">±1,50°</text>
<text x="295.8" y="283.1">±2,00°</text>
<text x="303.9" y="287.1">Este desenho é propriedade da DELTA SOLLUTIONS. A reprodução, uso ou</text>
<text x="235.9" y="289.2">Chanfros não especificados 0,5x45°.</text>
<text x="303" y="289.2">divulgação a terceiros não deve ser feita sem prévia autorização.</text>
</g>
</svg>
